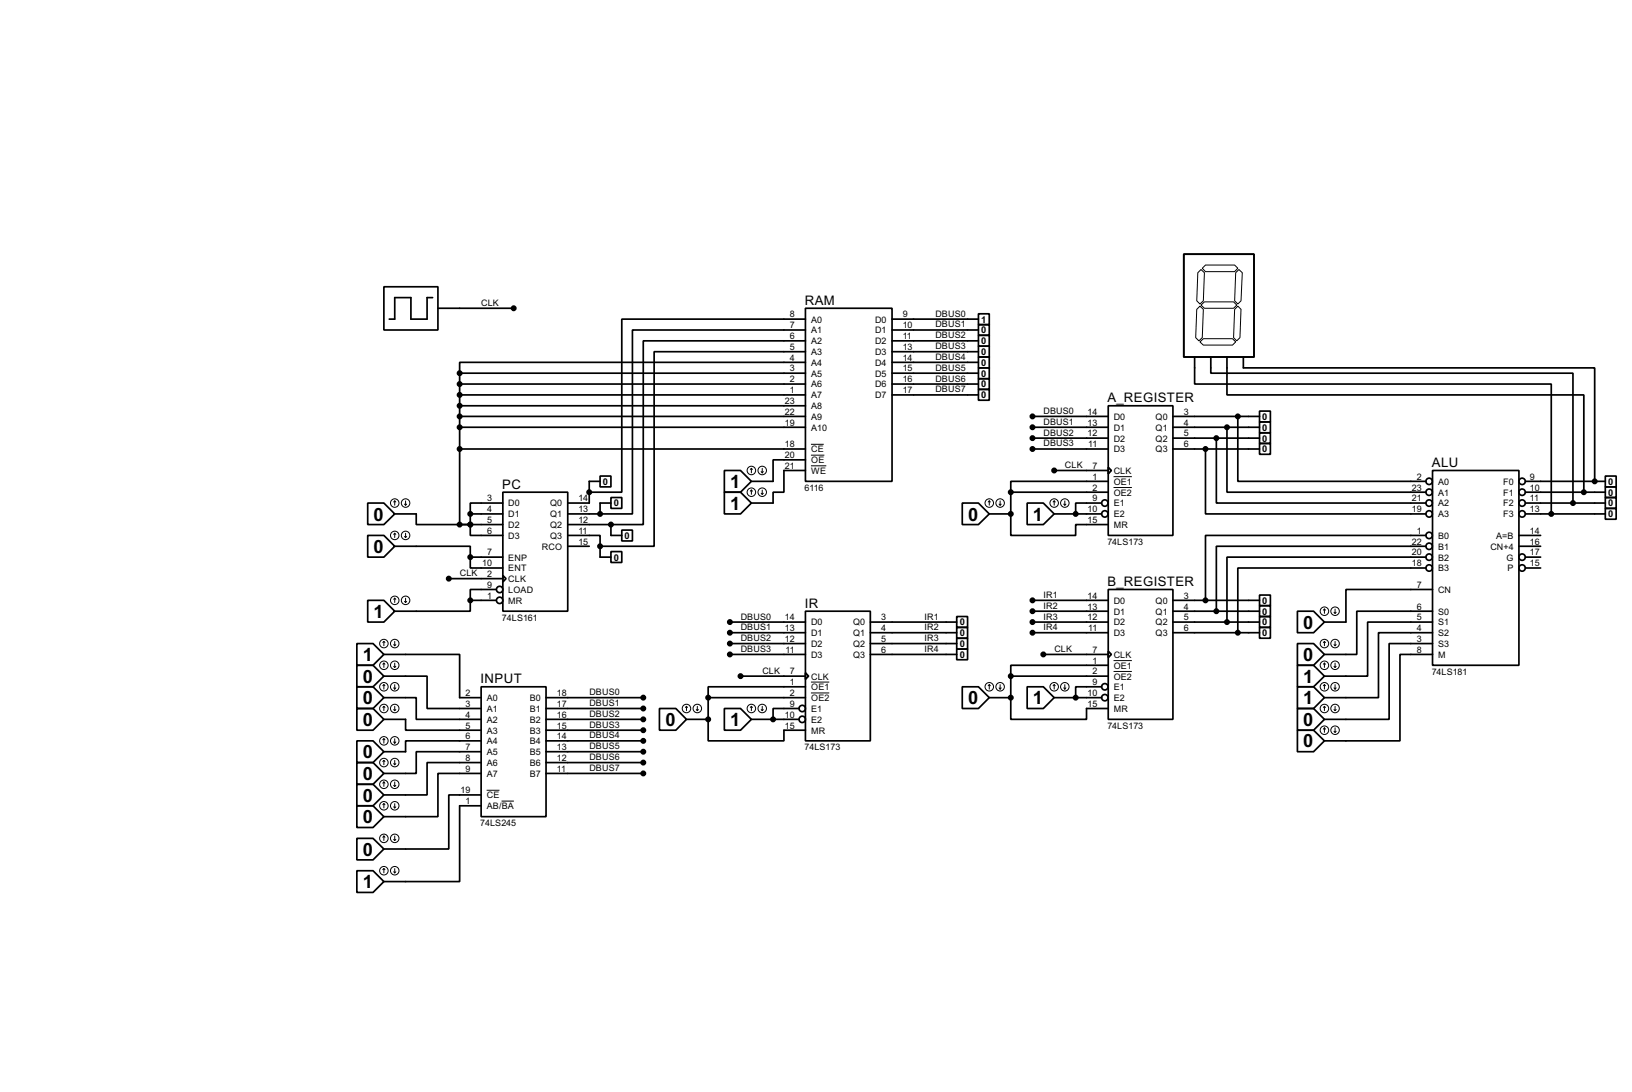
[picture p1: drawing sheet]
<svg xmlns="http://www.w3.org/2000/svg" width="383mm" height="256mm" viewBox="0 0 383 256" stroke-linecap="round" stroke-linejoin="round" font-family="sans-serif">
<g fill="none" stroke="#000" stroke-width=".4">
<path d="M278.2 59.7h16.5v24.2h-16.5zM90.2 67.4h12.7v10.1h-12.7zM101.7 69.9h-1.3v5.1h-3.8v-5.1h-3.8v5.1h-1.3M102.9 72.4h17.8M189.3 72.4h20.3v40.7h-20.3zM189.3 75h-43.2v40.6h-7.6M189.3 77.5h-40.7v43.2h-7.6M209.6 75h20.3M209.6 77.5h20.3M229.9 73.7h2.6v2.6h-2.6zM229.9 76.3h2.6v2.5h-2.6zM229.9 78.8h2.6v2.5h-2.6z"/>
<path d="M108 87.7v35.5M108 87.7h81.3M108 90.2h81.3M108 92.8h81.3M108 95.3h81.3M108 97.8h81.3M189.3 80.1h-38.1v43.1h-7.6M189.3 82.6h-35.6v45.7h-12.7M189.3 85.1h-81.3v2.6M209.6 87.7h20.3M209.6 90.2h20.3M209.6 92.8h20.3"/>
<path d="M209.6 80.1h20.3M209.6 82.6h20.3M209.6 85.1h20.3M229.9 81.3h2.6v2.6h-2.6zM229.9 83.9h2.6v2.5h-2.6zM229.9 86.4h2.6v2.6h-2.6zM229.9 89h2.6v2.5h-2.6zM229.9 91.5h2.6v2.5h-2.6zM242.6 97.8h17.8M260.4 95.3h15.2v30.5h-15.2zM275.6 97.8h20.4M280.7 83.9v6.3h83.8v30.5"/>
<path d="M284.5 83.9v3.8h85.1v30.5M288.3 83.9v8.9h83.9v22.8M290.9 97.8v15.3h44.2M292.2 83.9v2.5h82.5v26.7M296 96.6h2.5v2.5h-2.5zM296 99.1h2.5v2.6h-2.5zM86.4 118.2h3.8l2.6 2.5-2.6 2.5h-3.8zM108 100.4h81.3M108 105.5h81.3M118.2 115.6h15.2v28h-15.2zM118.2 118.2h-7.7v2.5M141 111.8h2.6v2.6h-2.6z"/>
<path d="M141 113.1h-2.5v5.1h-5.1M143.6 116.9h2.5v2.5h-2.5zM143.6 118.2h-2.6v2.5M170.2 115.6h3.8l2.6 2.6-2.6 2.5h-3.8zM170.2 110.5h3.8l2.6 2.6-2.6 2.5h-3.8zM189.3 110.5h-5.1v5.1h-2.5v2.6h-5.1M189.3 108h-7.6v5.1h-5.1M226.1 118.2h3.8l2.6 2.5-2.6 2.5h-3.8zM237.5 115.6h22.9M237.5 115.6v5.1M241.4 118.2h3.8l2.5 2.5-2.5 2.5h-3.8zM242.6 100.4h17.8"/>
<path d="M242.6 102.9h17.8M242.6 105.5h17.8M247.7 110.5h12.7M258.9 118.2h-6.1v2.5M260.4 109.8l.8 .7-.8 .8zM260.4 113.1h-22.9v2.5M275.6 100.4h20.4M275.6 102.9h20.4M275.6 105.5h20.4M283.3 105.5v15.2h51.8M285.8 102.9v15.3h49.3M288.3 100.4v15.2h46.8"/>
<path d="M296 101.7h2.5v2.5h-2.5zM296 104.2h2.5v2.5h-2.5zM336.6 110.5h20.3v45.8h-20.3zM358.4 115.6h18.8M358.4 113.1h18.8M358.4 118.2h18.8M377.2 111.8h2.6v2.6h-2.6zM377.2 114.4h2.6v2.5h-2.6zM377.2 116.9h2.6v2.5h-2.6zM377.2 119.4h2.6v2.6h-2.6zM86.4 125.8h3.8l2.6 2.5-2.6 2.6h-3.8zM92.8 120.7h5v2.5h10.2"/>
<path d="M92.8 128.3h17.7v2.6M105.5 135.9h12.7M108 123.2h10.2M110.5 120.7v5.1h7.7M110.5 130.9v2.5h7.7M110.5 120.7h7.7M110.5 130.9h7.7M116.6 138.5h-6.1v2.5M118.2 135.2l.7 .7-.7 .8zM133.4 125.8h7.6v2.5M133.4 120.7h7.6M133.4 123.2h10.2"/>
<path d="M133.4 128.3h5.1M141 128.3v2.6h2.6M143.6 129.6h2.5v2.5h-2.5zM143.6 123.2v2.6h2.5M146.1 124.5h2.5v2.6h-2.5zM232.5 120.7h5M237.5 120.7v5.1h15.3v-2.6h7.6M247.7 120.7h11.2M260.4 138.5h15.2v30.5h-15.2zM296 139.8h2.5v2.5h-2.5zM335.1 133.4h-44.2v15.2M335.1 130.9h-46.8v15.2"/>
<path d="M335.1 128.3h-49.3v15.3M335.1 125.8h-51.8v15.2M336.6 138.5h-20.3v7.6h-5.1M356.9 125.8h5.1M356.9 128.3h5.1M358.4 120.7h18.8M358.4 130.9h3.6M358.4 133.4h3.6M83.9 151.2h3.8l2.5 2.5-2.5 2.6h-3.8zM83.9 156.3h3.8l2.5 2.5-2.5 2.5h-3.8zM86.4 141h3.8l2.6 2.6-2.6 2.5h-3.8zM90.2 153.7h17.8v10.2h5.1"/>
<path d="M90.2 158.8h10.2v7.6h12.7M110.5 141v2.6h-17.7M110.5 141h6.1M171.5 146.1h17.8M171.5 148.6h17.8M171.5 151.2h17.8M171.5 153.7h17.8M174 158.8h15.3M189.3 143.6h15.2v30.4h-15.2zM189.3 158l.7 .8-.7 .8zM204.5 146.1h20.3M204.5 148.6h20.3"/>
<path d="M204.5 151.2h20.3M204.5 153.7h20.3M224.8 144.8h2.6v2.6h-2.6zM224.8 147.4h2.6v2.5h-2.6zM224.8 149.9h2.6v2.6h-2.6zM224.8 152.5h2.6v2.5h-2.6zM237.5 158.8v5.1M237.5 158.8h22.9M242.6 141h17.8M242.6 143.6h17.8M242.6 146.1h17.8M242.6 148.6h17.8"/>
<path d="M245.2 153.7h15.2M260.4 153l.8 .7-.8 .8zM260.4 156.3h-22.9v2.5M275.6 141h20.4M275.6 143.6h20.4M275.6 146.1h20.4M275.6 148.6h20.4M296 142.3h2.5v2.5h-2.5zM296 144.8h2.5v2.6h-2.5zM296 147.4h2.5v2.5h-2.5zM304.9 143.6h3.8l2.5 2.5-2.5 2.5h-3.8zM304.9 151.2h3.8l2.5 2.5-2.5 2.6h-3.8z"/>
<path d="M304.9 156.3h3.8l2.5 2.5-2.5 2.5h-3.8zM336.6 143.6h-17.8v10.1h-7.6M336.6 146.1h-15.2v12.7h-10.2M336.6 148.6h-12.7v15.3h-12.7M336.6 151.2h-10.2v17.8h-15.2M336.6 153.7h-7.6v20.3h-17.8M83.9 161.3h3.8l2.5 2.6-2.5 2.5h-3.8zM83.9 166.4h3.8l2.5 2.6-2.5 2.5h-3.8zM83.9 174h3.8l2.5 2.6-2.5 2.5h-3.8zM83.9 179.1h3.8l2.5 2.6-2.5 2.5h-3.8zM90.2 163.9h7.6v5.1h15.3M90.2 169h5.1v2.5h17.8"/>
<path d="M113.1 161.3h15.2v30.5h-15.2zM113.1 174h-17.8v2.6h-5.1M113.1 176.6h-15.3v5.1h-7.6M113.1 179.1h-12.7v7.6h-10.2M128.3 163.9h22.9M128.3 166.4h22.9M128.3 169h22.9M128.3 171.5h22.9M128.3 174h22.9M128.3 176.6h22.9M128.3 179.1h22.9M155 166.4h3.8l2.5 2.6-2.5 2.5h-3.8z"/>
<path d="M161.3 169h5.1M166.4 169v5h17.8v-2.5h5.1M166.4 163.9h22.9M166.4 163.9v5.1M170.2 166.4h3.8l2.6 2.6-2.6 2.5h-3.8zM176.6 169h11.2M187.8 166.4h-6.1v2.6M189.3 161.3h-22.9v2.6M226.1 161.3h3.8l2.6 2.6-2.6 2.5h-3.8zM232.5 163.9h5M237.5 163.9v5.1h17.8v-2.6h5.1M241.4 161.3h3.8l2.5 2.6-2.5 2.5h-3.8z"/>
<path d="M247.7 163.9h11.2M258.9 161.3h-6.1v2.6M304.9 161.3h3.8l2.5 2.6-2.5 2.5h-3.8zM304.9 166.4h3.8l2.5 2.6-2.5 2.5h-3.8zM304.9 171.5h3.8l2.5 2.5-2.5 2.6h-3.8zM83.9 184.2h3.8l2.5 2.5-2.5 2.6h-3.8zM83.9 189.3h3.8l2.5 2.5-2.5 2.6h-3.8zM83.9 196.9h3.8l2.5 2.5-2.5 2.6h-3.8zM113.1 181.7h-10.2v10.1h-12.7M113.1 186.7h-7.6v12.7h-15.3M113.1 189.3h-5.1v17.8h-17.8M128.3 181.7h22.9"/>
<path d="M83.9 204.5h3.8l2.5 2.6-2.5 2.5h-3.8z"/>
<circle cx="259.6" cy="118.2" r=".75"/>
<circle cx="335.8" cy="115.6" r=".75"/>
<circle cx="335.8" cy="113.1" r=".75"/>
<circle cx="335.8" cy="118.2" r=".75"/>
<circle cx="357.6" cy="113.1" r=".75"/>
<circle cx="357.6" cy="118.2" r=".75"/>
<circle cx="357.6" cy="115.6" r=".75"/>
<circle cx="117.4" cy="138.5" r=".75"/>
<circle cx="259.6" cy="120.7" r=".75"/>
<circle cx="335.8" cy="128.3" r=".75"/>
<circle cx="335.8" cy="130.9" r=".75"/>
<circle cx="335.8" cy="133.4" r=".75"/>
<circle cx="335.8" cy="125.8" r=".75"/>
<circle cx="335.8" cy="120.7" r=".75"/>
<circle cx="357.6" cy="133.4" r=".75"/>
<circle cx="357.6" cy="120.7" r=".75"/>
<circle cx="357.6" cy="130.9" r=".75"/>
<circle cx="117.4" cy="141" r=".75"/>
<circle cx="188.5" cy="166.4" r=".75"/>
<circle cx="188.5" cy="169" r=".75"/>
<circle cx="259.6" cy="163.9" r=".75"/>
<circle cx="259.6" cy="161.3" r=".75"/>
</g>
<g fill="#000">
<circle cx="374.7" cy="113.1" r=".2"/>
<circle cx="110.5" cy="123.2" r=".2"/>
<circle cx="237.5" cy="120.7" r=".2"/>
<circle cx="252.8" cy="120.7" r=".2"/>
<circle cx="166.4" cy="169" r=".2"/>
<circle cx="181.7" cy="169" r=".2"/>
<circle cx="237.5" cy="163.9" r=".2"/>
<circle cx="252.8" cy="163.9" r=".2"/>
</g>
<g fill="none" stroke="#000" stroke-width=".23">
<path d="M281.2 72.7l.8-.8 .8 .8-.3 6.6-.8 .8-.7-.8zM281.5 64.1l.7-.8 .8 .8-.2 6.6-.8 .7-.8-.7zM282.2 71.7l.8-.8h6.9l.7 .8-.7 .7h-6.9zM282.5 63l.8-.7h6.8l.8 .7-.8 .8h-6.8zM290.4 64.1l.7-.8 .8 .8-.3 6.6-.7 .7-.8-.7zM290.9 71.9l.7 .8-.2 6.6-.8 .8-.7-.8 .2-6.6zM282 80.3l.8-.7h6.8l.8 .7-.8 .8h-6.8zM92.8 117.7v1M92.8 117.7l-.3 .2M92.8 117.7l.2 .2M95.1 118.4l.2 .3M95.3 117.7v1"/>
<path d="M95.6 118.4l-.3 .3M176.6 115.1l-.3 .3M176.6 115.1l.2 .3M176.6 110v1.1M176.6 115.1v1M176.6 110l-.3 .3M176.6 110l.2 .3M178.9 115.9l.2 .2M178.9 110.8l.2 .3M179.1 110v1.1M179.1 115.1v1M179.4 115.9l-.3 .2"/>
<path d="M179.4 110.8l-.3 .3M190.6 104.4h3M190.6 106.9h3.1M190.6 109.4h3.6M232.5 117.7l-.3 .2M232.5 117.7l.2 .2M232.5 117.7v1M234.8 118.4l.2 .3M235 117.7v1M235.3 118.4l-.3 .3M247.7 117.7l-.2 .2M247.7 117.7l.3 .2"/>
<path d="M247.7 117.7v1M250 118.4l.2 .3M250.2 117.7v1M250.5 118.4l-.3 .3M261.7 112h4.3M261.7 114.5h4.3M92.8 125.3v1M92.8 125.3l-.3 .2M92.8 125.3l.2 .2M95.1 126l.2 .3M95.3 125.3v1M95.6 126l-.3 .3"/>
<path d="M90.2 150.7l-.2 .2M90.2 150.7l.3 .2M90.2 150.7v1M90.2 155.8v1M90.2 155.8l-.2 .2M90.2 155.8l.3 .2M92.5 151.4l.3 .3M92.5 156.5l.3 .3M92.8 140.5l-.3 .3M92.8 140.5l.2 .3M92.8 140.5v1M92.8 150.7v1"/>
<path d="M92.8 155.8v1M93 151.4l-.2 .3M93 156.5l-.2 .3M95.1 141.3l.2 .2M95.3 140.5v1M95.6 141.3l-.3 .2M261.7 155.2h4.3M261.7 157.7h4.3M311.2 143.1l-.2 .2M311.2 143.1l.3 .2M311.2 143.1v1M311.2 150.7v1"/>
<path d="M311.2 155.8v1M311.2 150.7l-.2 .2M311.2 150.7l.3 .2M311.2 155.8l-.2 .2M311.2 155.8l.3 .2M313.5 143.8l.2 .3M313.5 151.4l.2 .3M313.5 156.5l.2 .3M313.7 143.1v1M313.7 150.7v1M313.7 155.8v1M314 143.8l-.3 .3"/>
<path d="M314 151.4l-.3 .3M314 156.5l-.3 .3M90.2 160.8v1.1M90.2 165.9v1M90.2 173.5v1.1M90.2 178.6v1M90.2 160.8l-.2 .3M90.2 160.8l.3 .3M90.2 165.9l-.2 .3M90.2 165.9l.3 .3M90.2 173.5l-.2 .3M90.2 173.5l.3 .3"/>
<path d="M90.2 178.6l-.2 .3M90.2 178.6l.3 .3M92.5 161.6l.3 .3M92.5 166.7l.3 .2M92.5 174.3l.3 .3M92.5 179.4l.3 .2M92.8 160.8v1.1M92.8 165.9v1M92.8 173.5v1.1M92.8 178.6v1M93 161.6l-.2 .3M93 166.7l-.2 .2"/>
<path d="M93 174.3l-.2 .3M93 179.4l-.2 .2M161.3 165.9l-.2 .3M161.3 165.9l.3 .3M161.3 165.9v1M163.6 166.7l.3 .2M163.9 165.9v1M164.1 166.7l-.2 .2M176.6 165.9v1M176.6 165.9l-.3 .3M176.6 165.9l.2 .3M178.9 166.7l.2 .2"/>
<path d="M179.1 165.9v1M179.4 166.7l-.3 .2M190.6 160.2h4.3M190.6 162.8h4.3M232.5 160.8v1.1M232.5 160.8l-.3 .3M232.5 160.8l.2 .3M234.8 161.6l.2 .3M235 160.8v1.1M235.3 161.6l-.3 .3M247.7 160.8v1.1M247.7 160.8l-.2 .3"/>
<path d="M247.7 160.8l.3 .3M250 161.6l.2 .3M250.2 160.8v1.1M250.5 161.6l-.3 .3M311.2 160.8v1.1M311.2 165.9v1M311.2 171v1M311.2 160.8l-.2 .3M311.2 160.8l.3 .3M311.2 165.9l-.2 .3M311.2 165.9l.3 .3M311.2 171l-.2 .3"/>
<path d="M311.2 171l.3 .3M313.5 161.6l.2 .3M313.5 166.7l.2 .2M313.5 171.8l.2 .2M313.7 160.8v1.1M313.7 165.9v1M313.7 171v1M314 161.6l-.3 .3M314 166.7l-.3 .2M314 171.8l-.3 .2M90.2 183.7v1M90.2 188.8v1"/>
<path d="M90.2 196.4v1M90.2 183.7l-.2 .3M90.2 183.7l.3 .3M90.2 188.8l-.2 .2M90.2 188.8l.3 .2M90.2 196.4l-.2 .3M90.2 196.4l.3 .3M92.5 184.5l.3 .2M92.5 189.5l.3 .3M92.5 197.2l.3 .2M92.8 183.7v1M92.8 188.8v1"/>
<path d="M92.8 196.4v1M93 184.5l-.2 .2M93 189.5l-.2 .3M93 197.2l-.2 .2M114.4 185.6h3M117.9 188.2h2.9M90.2 204v1M90.2 204l-.2 .3M90.2 204l.3 .3M92.5 204.8l.3 .2M92.8 204v1M93 204.8l-.2 .2"/>
<circle cx="92.7" cy="118.2" r="1"/>
<circle cx="95.3" cy="118.2" r="1"/>
<circle cx="176.5" cy="110.5" r="1"/>
<circle cx="176.5" cy="115.6" r="1"/>
<circle cx="179.1" cy="110.5" r="1"/>
<circle cx="179.1" cy="115.6" r="1"/>
<circle cx="232.4" cy="118.2" r="1"/>
<circle cx="235" cy="118.2" r="1"/>
<circle cx="247.7" cy="118.2" r="1"/>
<circle cx="250.2" cy="118.2" r="1"/>
<circle cx="92.7" cy="125.8" r="1"/>
<circle cx="95.3" cy="125.8" r="1"/>
<circle cx="90.2" cy="156.3" r="1"/>
<circle cx="90.2" cy="151.2" r="1"/>
<circle cx="92.7" cy="151.2" r="1"/>
<circle cx="92.7" cy="141" r="1"/>
<circle cx="92.7" cy="156.3" r="1"/>
<circle cx="95.3" cy="141" r="1"/>
<circle cx="311.2" cy="151.2" r="1"/>
<circle cx="311.2" cy="143.6" r="1"/>
<circle cx="311.2" cy="156.3" r="1"/>
<circle cx="313.7" cy="143.6" r="1"/>
<circle cx="313.7" cy="151.2" r="1"/>
<circle cx="313.7" cy="156.3" r="1"/>
<circle cx="90.2" cy="174" r="1"/>
<circle cx="90.2" cy="179.1" r="1"/>
<circle cx="90.2" cy="166.4" r="1"/>
<circle cx="90.2" cy="161.3" r="1"/>
<circle cx="92.7" cy="161.3" r="1"/>
<circle cx="92.7" cy="179.1" r="1"/>
<circle cx="92.7" cy="166.4" r="1"/>
<circle cx="92.7" cy="174" r="1"/>
<circle cx="161.3" cy="166.4" r="1"/>
<circle cx="163.8" cy="166.4" r="1"/>
<circle cx="176.5" cy="166.4" r="1"/>
<circle cx="179.1" cy="166.4" r="1"/>
<circle cx="232.4" cy="161.3" r="1"/>
<circle cx="235" cy="161.3" r="1"/>
<circle cx="247.7" cy="161.3" r="1"/>
<circle cx="250.2" cy="161.3" r="1"/>
<circle cx="311.2" cy="171.5" r="1"/>
<circle cx="311.2" cy="166.4" r="1"/>
<circle cx="311.2" cy="161.3" r="1"/>
<circle cx="313.7" cy="171.5" r="1"/>
<circle cx="313.7" cy="166.4" r="1"/>
<circle cx="313.7" cy="161.3" r="1"/>
<circle cx="90.2" cy="189.3" r="1"/>
<circle cx="90.2" cy="184.2" r="1"/>
<circle cx="90.2" cy="196.9" r="1"/>
<circle cx="92.7" cy="184.2" r="1"/>
<circle cx="92.7" cy="189.3" r="1"/>
<circle cx="92.7" cy="196.9" r="1"/>
<circle cx="90.2" cy="204.5" r="1"/>
<circle cx="92.7" cy="204.5" r="1"/>
</g>
<g fill="#000" stroke="#000" stroke-width=".4">
<circle cx="120.7" cy="72.4" r=".5"/>
<circle cx="108" cy="95.3" r=".5"/>
<circle cx="108" cy="90.2" r=".5"/>
<circle cx="108" cy="87.7" r=".5"/>
<circle cx="108" cy="92.8" r=".5"/>
<circle cx="108" cy="97.8" r=".5"/>
<circle cx="242.6" cy="97.8" r=".5"/>
<circle cx="290.8" cy="97.8" r=".5"/>
<circle cx="108" cy="105.5" r=".5"/>
<circle cx="108" cy="100.4" r=".5"/>
<circle cx="138.4" cy="115.6" r=".5"/>
<circle cx="237.5" cy="115.6" r=".5"/>
<circle cx="242.6" cy="105.5" r=".5"/>
<circle cx="242.6" cy="102.9" r=".5"/>
<circle cx="242.6" cy="100.4" r=".5"/>
<circle cx="247.7" cy="110.5" r=".5"/>
<circle cx="283.2" cy="105.5" r=".5"/>
<circle cx="285.8" cy="102.9" r=".5"/>
<circle cx="288.3" cy="100.4" r=".5"/>
<circle cx="369.6" cy="118.2" r=".5"/>
<circle cx="372.1" cy="115.6" r=".5"/>
<circle cx="374.7" cy="113.1" r=".5"/>
<circle cx="105.4" cy="135.9" r=".5"/>
<circle cx="108" cy="123.2" r=".5"/>
<circle cx="110.5" cy="120.7" r=".5"/>
<circle cx="110.5" cy="130.9" r=".5"/>
<circle cx="110.5" cy="123.2" r=".5"/>
<circle cx="141" cy="120.7" r=".5"/>
<circle cx="141" cy="128.3" r=".5"/>
<circle cx="143.5" cy="123.2" r=".5"/>
<circle cx="237.5" cy="120.7" r=".5"/>
<circle cx="252.7" cy="120.7" r=".5"/>
<circle cx="364.5" cy="120.7" r=".5"/>
<circle cx="110.5" cy="141" r=".5"/>
<circle cx="171.5" cy="148.6" r=".5"/>
<circle cx="171.5" cy="151.2" r=".5"/>
<circle cx="171.5" cy="146.1" r=".5"/>
<circle cx="171.5" cy="153.7" r=".5"/>
<circle cx="174" cy="158.8" r=".5"/>
<circle cx="237.5" cy="158.8" r=".5"/>
<circle cx="242.6" cy="143.6" r=".5"/>
<circle cx="242.6" cy="141" r=".5"/>
<circle cx="242.6" cy="148.6" r=".5"/>
<circle cx="242.6" cy="146.1" r=".5"/>
<circle cx="245.1" cy="153.7" r=".5"/>
<circle cx="283.2" cy="141" r=".5"/>
<circle cx="285.8" cy="143.6" r=".5"/>
<circle cx="288.3" cy="146.1" r=".5"/>
<circle cx="290.8" cy="148.6" r=".5"/>
<circle cx="151.1" cy="174" r=".5"/>
<circle cx="151.1" cy="176.6" r=".5"/>
<circle cx="151.1" cy="179.1" r=".5"/>
<circle cx="151.1" cy="169" r=".5"/>
<circle cx="151.1" cy="163.9" r=".5"/>
<circle cx="151.1" cy="166.4" r=".5"/>
<circle cx="151.1" cy="171.5" r=".5"/>
<circle cx="166.4" cy="163.9" r=".5"/>
<circle cx="166.4" cy="169" r=".5"/>
<circle cx="181.6" cy="169" r=".5"/>
<circle cx="237.5" cy="163.9" r=".5"/>
<circle cx="252.7" cy="163.9" r=".5"/>
<circle cx="151.1" cy="181.7" r=".5"/>
</g>
<g font-size="4.8">
<text x="171.6" y="119.7">1</text>
<text x="171.6" y="114.6">1</text>
<text x="87.8" y="122.3">0</text>
<text x="227.5" y="122.3">0</text>
<text x="242.7" y="122.3">1</text>
<text x="87.8" y="129.9">0</text>
<text x="87.8" y="145.1">1</text>
<text x="306.2" y="147.7">0</text>
<text x="85.3" y="155.3">1</text>
<text x="306.2" y="155.3">0</text>
<text x="85.3" y="160.4">0</text>
<text x="306.2" y="160.4">1</text>
<text x="85.3" y="165.4">0</text>
<text x="227.5" y="165.4">0</text>
<text x="242.7" y="165.4">1</text>
<text x="306.2" y="165.4">1</text>
<text x="85.3" y="170.5">0</text>
<text x="156.4" y="170.5">0</text>
<text x="171.6" y="170.5">1</text>
<text x="306.2" y="170.5">0</text>
<text x="85.3" y="178.1">0</text>
<text x="306.2" y="175.6">0</text>
<text x="85.3" y="183.2">0</text>
<text x="85.3" y="188.3">0</text>
<text x="85.3" y="193.4">0</text>
<text x="85.3" y="201">0</text>
<text x="85.3" y="208.6">1</text>
</g>
<g font-size="3.5">
<text x="189.1" y="71.6">RAM</text>
<text x="260.3" y="94.5">A_REGISTER</text>
<text x="336.5" y="109.7">ALU</text>
<text x="118" y="114.8">PC</text>
<text x="260.3" y="137.7">B_REGISTER</text>
<text x="189.1" y="142.8">IR</text>
<text x="112.9" y="160.5">INPUT</text>
</g>
<g font-size="2.5">
<text x="230.6" y="75.8">1</text>
<text x="230.6" y="78.3">0</text>
<text x="230.6" y="80.8">0</text>
<text x="230.6" y="83.4">0</text>
<text x="230.6" y="85.9">0</text>
<text x="230.6" y="88.5">0</text>
<text x="230.6" y="91">0</text>
<text x="230.6" y="93.6">0</text>
<text x="296.6" y="98.6">0</text>
<text x="296.6" y="101.2">0</text>
<text x="296.6" y="103.7">0</text>
<text x="296.6" y="106.3">0</text>
<text x="141.7" y="113.9">0</text>
<text x="377.9" y="113.9">0</text>
<text x="144.2" y="119">0</text>
<text x="377.9" y="116.4">0</text>
<text x="377.9" y="119">0</text>
<text x="377.9" y="121.5">0</text>
<text x="144.2" y="131.7">0</text>
<text x="146.8" y="126.6">0</text>
<text x="296.6" y="141.8">0</text>
<text x="225.5" y="146.9">0</text>
<text x="225.5" y="149.4">0</text>
<text x="296.6" y="144.4">0</text>
<text x="296.6" y="146.9">0</text>
<text x="296.6" y="149.4">0</text>
<text x="225.5" y="152">0</text>
<text x="225.5" y="154.5">0</text>
</g>
<g font-size="2.4">
<text x="113.1" y="71.8">CLK</text>
<text x="185.6" y="74.6">8</text>
<text x="185.6" y="77.1">7</text>
<text x="190.6" y="75.8">A0</text>
<text x="205.6" y="75.8">D0</text>
<text x="212.1" y="74.6">9</text>
<text x="212.1" y="77.1">10</text>
<text x="219.8" y="74.4">DBUS0</text>
<text x="219.8" y="76.9">DBUS1</text>
<text x="185.6" y="79.7">6</text>
<text x="185.6" y="82.2">5</text>
<text x="190.6" y="78.3">A1</text>
<text x="190.6" y="80.8">A2</text>
<text x="190.6" y="83.4">A3</text>
<text x="205.6" y="78.3">D1</text>
<text x="205.6" y="80.8">D2</text>
<text x="205.6" y="83.4">D3</text>
<text x="212.1" y="79.7">11</text>
<text x="212.1" y="82.2">13</text>
<text x="219.8" y="79.5">DBUS2</text>
<text x="219.8" y="82">DBUS3</text>
<text x="185.6" y="84.7">4</text>
<text x="185.6" y="87.3">3</text>
<text x="185.6" y="89.8">2</text>
<text x="190.6" y="85.9">A4</text>
<text x="190.6" y="88.5">A5</text>
<text x="205.6" y="85.9">D4</text>
<text x="205.6" y="88.5">D5</text>
<text x="212.1" y="84.7">14</text>
<text x="212.1" y="87.3">15</text>
<text x="212.1" y="89.8">16</text>
<text x="219.8" y="84.5">DBUS4</text>
<text x="219.8" y="87.1">DBUS5</text>
<text x="219.8" y="89.6">DBUS6</text>
<text x="184.4" y="94.9">23</text>
<text x="185.6" y="92.4">1</text>
<text x="190.6" y="91">A6</text>
<text x="190.6" y="93.6">A7</text>
<text x="205.6" y="91">D6</text>
<text x="205.6" y="93.6">D7</text>
<text x="212.1" y="92.4">17</text>
<text x="219.8" y="92.2">DBUS7</text>
<text x="184.4" y="97.4">22</text>
<text x="184.4" y="100">19</text>
<text x="190.6" y="96.1">A8</text>
<text x="190.6" y="98.6">A9</text>
<text x="190.6" y="101.2">A10</text>
<text x="245.2" y="97.2">DBUS0</text>
<text x="245.2" y="99.8">DBUS1</text>
<text x="255.6" y="97.4">14</text>
<text x="255.6" y="100">13</text>
<text x="261.7" y="98.6">D0</text>
<text x="261.7" y="101.2">D1</text>
<text x="271.5" y="98.6">Q0</text>
<text x="271.5" y="101.2">Q1</text>
<text x="278.2" y="97.4">3</text>
<text x="278.2" y="100">4</text>
<text x="184.4" y="105.1">18</text>
<text x="184.4" y="107.6">20</text>
<text x="190.6" y="106.3">CE</text>
<text x="245.2" y="102.3">DBUS2</text>
<text x="245.2" y="104.9">DBUS3</text>
<text x="255.6" y="102.5">12</text>
<text x="255.7" y="105.1">11</text>
<text x="261.7" y="103.7">D2</text>
<text x="261.7" y="106.3">D3</text>
<text x="271.5" y="103.7">Q2</text>
<text x="271.5" y="106.3">Q3</text>
<text x="278.2" y="102.5">5</text>
<text x="278.2" y="105.1">6</text>
<text x="184.4" y="110.1">21</text>
<text x="190.6" y="108.8">OE</text>
<text x="190.6" y="111.3">WE</text>
<text x="250.2" y="109.9">CLK</text>
<text x="256.7" y="110.1">7</text>
<text x="256.7" y="112.7">1</text>
<text x="261.7" y="111.3">CLK</text>
<text x="261.7" y="113.9">OE1</text>
<text x="332.9" y="112.7">2</text>
<text x="337.9" y="113.9">A0</text>
<text x="353.2" y="113.9">F0</text>
<text x="359.5" y="112.7">9</text>
<text x="114.5" y="117.8">3</text>
<text x="119.4" y="119">D0</text>
<text x="129.3" y="119">Q0</text>
<text x="135.9" y="117.8">14</text>
<text x="189.1" y="115.3">6116</text>
<text x="256.7" y="115.2">2</text>
<text x="256.7" y="117.8">9</text>
<text x="261.7" y="116.4">OE2</text>
<text x="261.7" y="119">E1</text>
<text x="331.8" y="115.2">23</text>
<text x="331.8" y="117.8">21</text>
<text x="337.9" y="116.4">A1</text>
<text x="337.9" y="119">A2</text>
<text x="353.2" y="116.4">F1</text>
<text x="353.2" y="119">F2</text>
<text x="359.5" y="115.2">10</text>
<text x="359.5" y="117.8">11</text>
<text x="114.5" y="120.3">4</text>
<text x="114.5" y="122.8">5</text>
<text x="114.5" y="125.4">6</text>
<text x="119.4" y="121.5">D1</text>
<text x="119.4" y="124">D2</text>
<text x="129.3" y="121.5">Q1</text>
<text x="129.3" y="124">Q2</text>
<text x="135.9" y="120.3">13</text>
<text x="135.9" y="122.8">12</text>
<text x="135.9" y="125.4">11</text>
<text x="255.6" y="120.3">10</text>
<text x="255.6" y="122.8">15</text>
<text x="261.7" y="121.5">E2</text>
<text x="261.7" y="124">MR</text>
<text x="331.8" y="120.3">19</text>
<text x="332.9" y="125.4">1</text>
<text x="337.9" y="121.5">A3</text>
<text x="353.2" y="121.5">F3</text>
<text x="359.5" y="120.3">13</text>
<text x="359.5" y="125.4">14</text>
<text x="114.5" y="130.5">7</text>
<text x="119.4" y="126.6">D3</text>
<text x="119.4" y="131.7">ENP</text>
<text x="127.3" y="129.1">RCO</text>
<text x="129.3" y="126.6">Q3</text>
<text x="135.9" y="127.9">15</text>
<text x="260.2" y="128">74LS173</text>
<text x="331.8" y="127.9">22</text>
<text x="331.8" y="130.5">20</text>
<text x="337.9" y="126.6">B0</text>
<text x="337.9" y="129.1">B1</text>
<text x="337.9" y="131.7">B2</text>
<text x="350.2" y="129.1">CN+4</text>
<text x="351.5" y="126.6">A=B</text>
<text x="354" y="131.7">G</text>
<text x="359.5" y="127.9">16</text>
<text x="359.5" y="130.5">17</text>
<text x="108" y="135.3">CLK</text>
<text x="113.3" y="133">10</text>
<text x="114.5" y="135.5">2</text>
<text x="119.4" y="134.2">ENT</text>
<text x="119.4" y="136.7">CLK</text>
<text x="331.8" y="133">18</text>
<text x="337.9" y="134.2">B3</text>
<text x="354.2" y="134.2">P</text>
<text x="359.5" y="133">15</text>
<text x="114.5" y="138.1">9</text>
<text x="114.5" y="140.6">1</text>
<text x="119.4" y="139.3">LOAD</text>
<text x="119.4" y="141.8">MR</text>
<text x="245.2" y="140.4">IR1</text>
<text x="245.2" y="143">IR2</text>
<text x="255.6" y="140.6">14</text>
<text x="255.6" y="143.2">13</text>
<text x="261.7" y="141.8">D0</text>
<text x="271.5" y="141.8">Q0</text>
<text x="278.2" y="140.6">3</text>
<text x="278.2" y="143.2">4</text>
<text x="332.9" y="138.1">7</text>
<text x="332.9" y="143.2">6</text>
<text x="337.9" y="139.3">CN</text>
<text x="118" y="145.8">74LS161</text>
<text x="174" y="145.5">DBUS0</text>
<text x="174" y="148">DBUS1</text>
<text x="184.4" y="145.7">14</text>
<text x="184.4" y="148.2">13</text>
<text x="190.6" y="146.9">D0</text>
<text x="190.6" y="149.4">D1</text>
<text x="200.4" y="146.9">Q0</text>
<text x="200.4" y="149.4">Q1</text>
<text x="207.1" y="145.7">3</text>
<text x="207.1" y="148.2">4</text>
<text x="217.2" y="145.5">IR1</text>
<text x="217.2" y="148">IR2</text>
<text x="245.2" y="145.5">IR3</text>
<text x="245.2" y="148">IR4</text>
<text x="255.6" y="145.7">12</text>
<text x="255.7" y="148.2">11</text>
<text x="261.7" y="144.4">D1</text>
<text x="261.7" y="146.9">D2</text>
<text x="261.7" y="149.4">D3</text>
<text x="271.5" y="144.4">Q1</text>
<text x="271.5" y="146.9">Q2</text>
<text x="271.5" y="149.4">Q3</text>
<text x="278.2" y="145.7">5</text>
<text x="278.2" y="148.2">6</text>
<text x="332.9" y="145.7">5</text>
<text x="332.9" y="148.2">4</text>
<text x="337.9" y="144.4">S0</text>
<text x="337.9" y="146.9">S1</text>
<text x="337.9" y="149.4">S2</text>
<text x="174" y="150.6">DBUS2</text>
<text x="174" y="153.1">DBUS3</text>
<text x="184.4" y="150.8">12</text>
<text x="184.6" y="153.3">11</text>
<text x="190.6" y="152">D2</text>
<text x="190.6" y="154.5">D3</text>
<text x="200.4" y="152">Q2</text>
<text x="200.4" y="154.5">Q3</text>
<text x="207.1" y="150.8">5</text>
<text x="207.1" y="153.3">6</text>
<text x="217.2" y="150.6">IR3</text>
<text x="217.2" y="153.1">IR4</text>
<text x="247.7" y="153.1">CLK</text>
<text x="256.7" y="153.3">7</text>
<text x="256.7" y="155.9">1</text>
<text x="261.7" y="154.5">CLK</text>
<text x="332.9" y="150.8">3</text>
<text x="332.9" y="153.3">8</text>
<text x="337.9" y="152">S3</text>
<text x="337.9" y="154.5">M</text>
<text x="179.1" y="158.2">CLK</text>
<text x="185.6" y="158.4">7</text>
<text x="185.6" y="160.9">1</text>
<text x="190.6" y="159.6">CLK</text>
<text x="256.7" y="158.4">2</text>
<text x="256.7" y="160.9">9</text>
<text x="261.7" y="157.1">OE1</text>
<text x="261.7" y="159.6">OE2</text>
<text x="336.4" y="158.5">74LS181</text>
<text x="109.4" y="163.5">2</text>
<text x="109.4" y="166">3</text>
<text x="114.4" y="164.7">A0</text>
<text x="114.4" y="167.2">A1</text>
<text x="124.5" y="164.7">B0</text>
<text x="124.5" y="167.2">B1</text>
<text x="130.9" y="163.5">18</text>
<text x="130.9" y="166">17</text>
<text x="138.5" y="163.3">DBUS0</text>
<text x="138.5" y="165.8">DBUS1</text>
<text x="185.6" y="163.5">2</text>
<text x="185.6" y="166">9</text>
<text x="190.6" y="162.1">OE1</text>
<text x="190.6" y="164.7">OE2</text>
<text x="190.6" y="167.2">E1</text>
<text x="255.6" y="163.5">10</text>
<text x="255.6" y="166">15</text>
<text x="261.7" y="162.1">E1</text>
<text x="261.7" y="164.7">E2</text>
<text x="261.7" y="167.2">MR</text>
<text x="109.4" y="168.6">4</text>
<text x="109.4" y="171.1">5</text>
<text x="109.4" y="173.6">6</text>
<text x="114.4" y="169.8">A2</text>
<text x="114.4" y="172.3">A3</text>
<text x="124.5" y="169.8">B2</text>
<text x="124.5" y="172.3">B3</text>
<text x="130.9" y="168.6">16</text>
<text x="130.9" y="171.1">15</text>
<text x="130.9" y="173.6">14</text>
<text x="138.5" y="168.4">DBUS2</text>
<text x="138.5" y="170.9">DBUS3</text>
<text x="138.5" y="173.4">DBUS4</text>
<text x="184.4" y="168.6">10</text>
<text x="184.4" y="171.1">15</text>
<text x="190.6" y="169.8">E2</text>
<text x="190.6" y="172.3">MR</text>
<text x="260.2" y="171.2">74LS173</text>
<text x="109.4" y="176.2">7</text>
<text x="109.4" y="178.7">8</text>
<text x="114.4" y="174.8">A4</text>
<text x="114.4" y="177.4">A5</text>
<text x="114.4" y="179.9">A6</text>
<text x="124.5" y="174.8">B4</text>
<text x="124.5" y="177.4">B5</text>
<text x="124.5" y="179.9">B6</text>
<text x="130.9" y="176.2">13</text>
<text x="130.9" y="178.7">12</text>
<text x="138.5" y="176">DBUS5</text>
<text x="138.5" y="178.5">DBUS6</text>
<text x="189.1" y="176.2">74LS173</text>
<text x="109.4" y="181.3">9</text>
<text x="114.4" y="182.5">A7</text>
<text x="124.5" y="182.5">B7</text>
<text x="130.9" y="181.3">11</text>
<text x="138.5" y="181.1">DBUS7</text>
<text x="108.2" y="186.3">19</text>
<text x="109.4" y="188.9">1</text>
<text x="114.4" y="187.5">CE</text>
<text x="114.4" y="190.1">AB/BA</text>
<text x="112.9" y="194">74LS245</text>
</g>
</svg>
